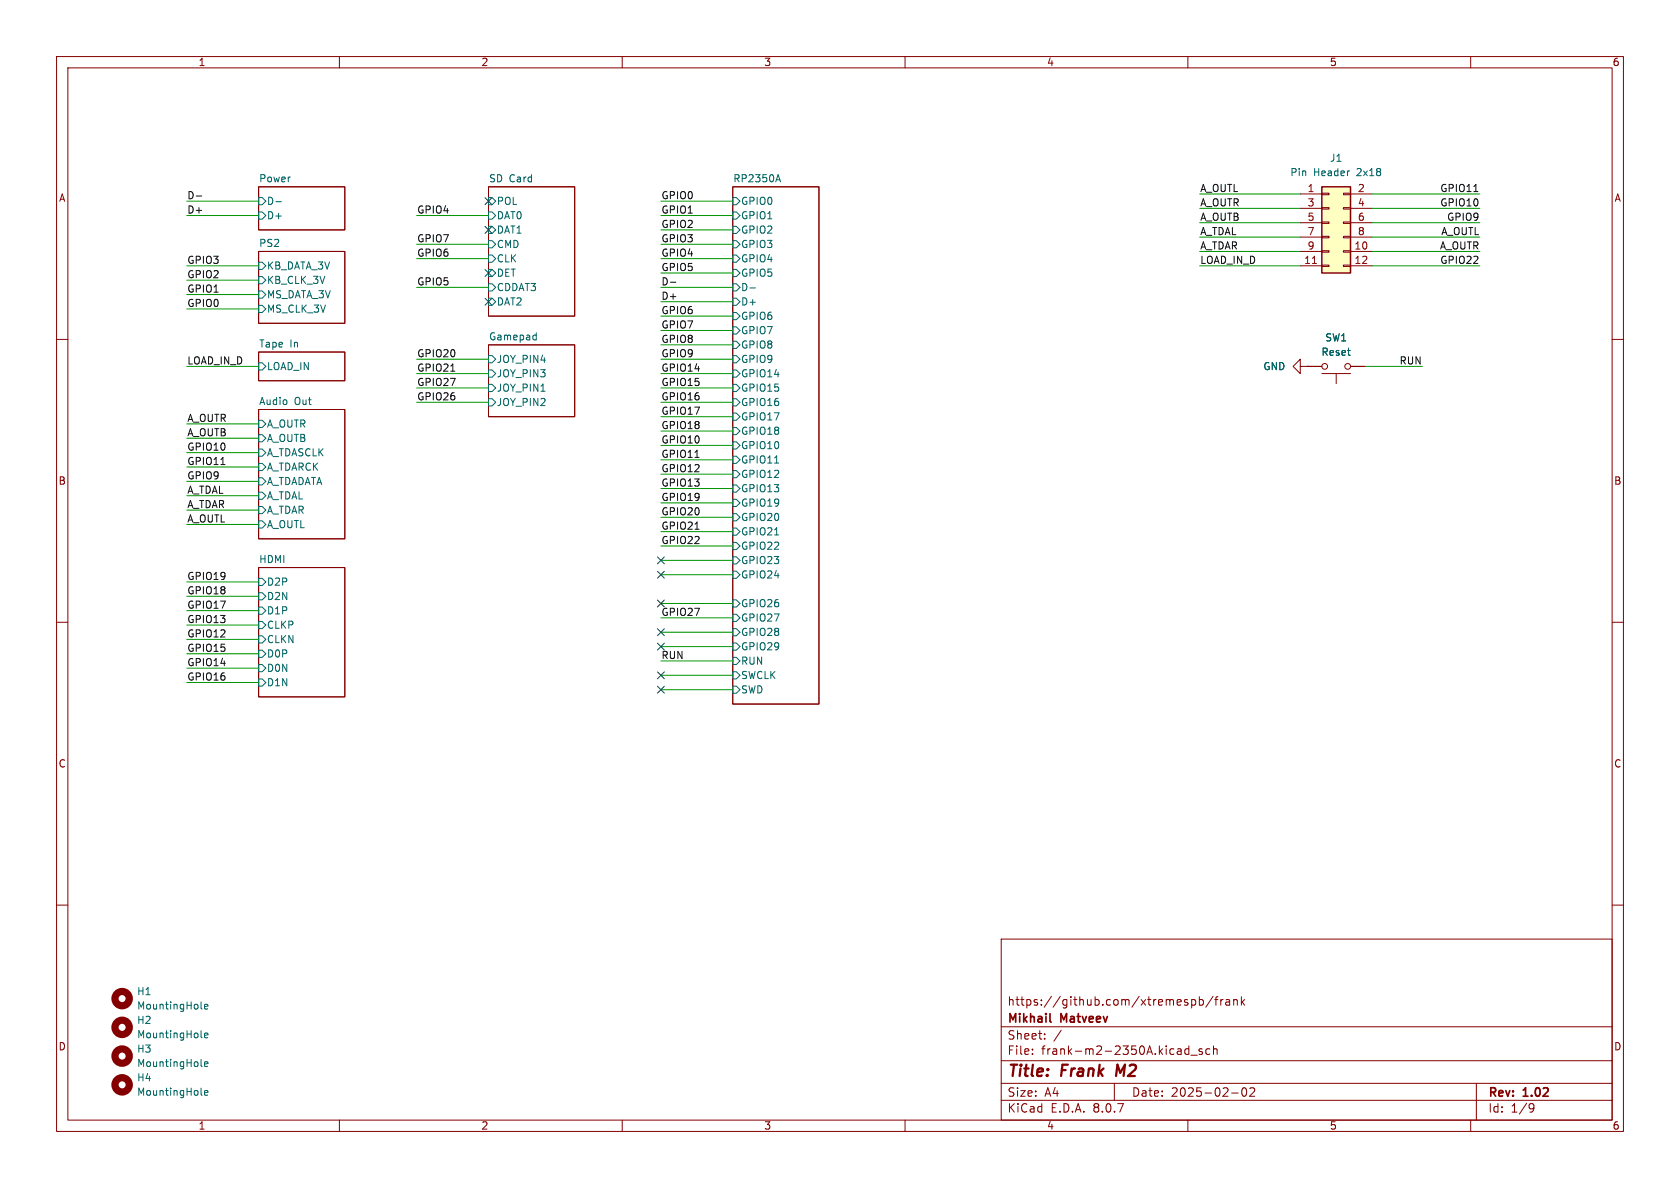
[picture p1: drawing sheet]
<svg xmlns="http://www.w3.org/2000/svg" width="297mm" height="210mm" viewBox="0 0 297 210" stroke-linecap="round" stroke-linejoin="round" font-family="sans-serif">
<g fill="none" stroke="#840000" stroke-width=".18">
<path d="M10 10h277v190h-277zM12 12h273v186h-273zM60 10v2M110 10v2M160 10v2M210 10v2M260 10v2M45.7 33h15.3v7.6h-15.3zM86.4 33h15.2v22.9h-15.2zM129.5 33h15.3v91.5h-15.3zM45.7 44.5h15.3v12.7h-15.3zM10 60h2"/>
<path d="M45.7 62.2h15.3v5.1h-15.3zM45.7 72.4h15.3v22.9h-15.3zM86.4 61h15.2v12.7h-15.2zM229.9 64.8v-1.3l-1.3 1.3 1.3 1.2v-1.2h1.2M231.1 64.8h.1M231.1 64.8h2.6M233.7 66h5.1M236.2 66v1.8M238.8 64.8h2.5M285 60h2M10 110h2M45.7 100.3h15.3v22.9h-15.3z"/>
<path d="M285 110h2M10 160h2M177 166h108v32h-108zM210.7 176.8l.4-.1 .3 .3v.4l-.2 .2h-.5M212 176.8l.5-.1 .2 .3v.4l-.1 .2h-.6M212 176.2v1.5M214.5 176.1l-1.3 2M214.7 176.7h.6M215.3 176.2l-.3 .2v1.3M215.8 176.7v1M216.2 176.7l-.2 .1-.2 .2M216.7 176.8h.6l.1 .9"/>
<path d="M217.4 177.1h-.5a.29 .29 0 0 0-.2 .3 .29 .29 0 0 0 .2 .3l.5-.1M218.1 176.8l.2-.1 .4 .1v.9M218.1 176.7v1M219.5 176.2v1.5M219.6 177.1l.4 .6M220 176.7l-.5 .6M285 160h2M60 198v2M110 198v2M160 198v2M177 194.5h108M177 191.5h108"/>
<path d="M177 187.5h108M177 181.5h108M182.5 186.3v.1M182.5 185.5v.1M184.7 183.6v.1M184.7 182.8v.1M187.6 182.1l-1.3 2M197 191.5v3M209.5 186.1l.2 .3 .5-.1M210 198v2M210.2 184.9v1.5M210.2 185.5l-.5-.1-.2 .3"/>
<path d="M210.5 186.5h1.2M212.5 185.5l-.3-.1-.2 .2v.2l.5 .2v.3h-.5M213.9 185.5l-.4-.1-.3 .3v.4l.1 .2h.6M214.5 185.5l.2-.1 .4 .1 .1 .9M214.5 184.9v1.5M217.7 193.2h1.2M219.7 192.4l.2-.1a.81 .81 0 0 1 .6 .6 .81 .81 0 0 1-.3 .8l-.2 .1a.81 .81 0 0 1-.3-1.4zM221 192.4l.5-.1 .2 .1 .1 .3-.9 1.1h.9M260 198v2M261 191.5v6.5M270.6 195.1l.5 .1a.99 .99 0 0 1-.4 1.4h-.2M271.2 195.7l-.3 .3h-.3"/>
<circle cx="234.2" cy="64.8" r=".51"/>
<circle cx="238.3" cy="64.8" r=".51"/>
</g>
<path d="M197.6 188.2l-.3 2" fill="none" stroke="#840000" stroke-width=".4"/>
<path d="M185.6 180.5l.2 .2" fill="none" stroke="#840000" stroke-width=".3"/>
<g fill="none" stroke="#006464" stroke-width=".18">
<path d="M45.7 34.9h.7l.6 .7-.6 .6h-.7zM45.7 37.5h.7l.6 .6-.6 .6h-.7zM48.8 35.7h.9M86.4 34.9h.6l.6 .7-.6 .6h-.6zM86.4 37.5h.6l.6 .6-.6 .6h-.6zM129.5 34.9h.7l.6 .7-.6 .6h-.7zM129.5 37.5h.7l.6 .6-.6 .6h-.7zM137.3 31.8h.6M137.6 30.9l.4 1.2M45.7 46.4h.7l.6 .6-.6 .6h-.7zM45.7 48.9h.7l.6 .6-.6 .7h-.7zM45.7 51.4h.7l.6 .7-.6 .6h-.7z"/>
<path d="M45.7 54h.7l.6 .6-.6 .6h-.7zM86.4 40h.6l.6 .6-.6 .7h-.6zM86.4 42.5h.6l.6 .7-.6 .6h-.6zM86.4 45.1h.6l.6 .6-.6 .7h-.6zM86.4 47.6h.6l.6 .7-.6 .6h-.6zM86.4 50.2h.6l.6 .6-.6 .6h-.6zM86.4 52.7h.6l.6 .6-.6 .7h-.6zM94.4 59.2l.4 .1M94.8 58.8v1.3M129.5 40h.7l.6 .6-.6 .7h-.7zM129.5 42.5h.7l.6 .7-.6 .6h-.7zM129.5 45.1h.7l.6 .6-.6 .7h-.7z"/>
<path d="M129.5 47.6h.7l.6 .7-.6 .6h-.7zM129.5 50.2h.7l.6 .6-.6 .6h-.7zM129.5 52.7h.7l.6 .6-.6 .7h-.7zM129.5 55.2h.7l.6 .7-.6 .6h-.7zM129.5 57.8h.7l.6 .6-.6 .7h-.7zM132.6 50.9h1M45.7 64.1h.7l.6 .7-.6 .6h-.7zM45.7 74.3h.7l.6 .6-.6 .7h-.7zM45.7 76.8h.7l.6 .7-.6 .6h-.7zM45.7 79.4h.7l.6 .6-.6 .6h-.7zM86.4 62.9h.6l.6 .6-.6 .6h-.6zM86.4 65.4h.6l.6 .6-.6 .7h-.6z"/>
<path d="M86.4 67.9h.6l.6 .7-.6 .6h-.6zM86.4 70.5h.6l.6 .6-.6 .7h-.6zM94.8 60l-.4 .1M95.6 69.2h.8M129.5 60.3h.7l.6 .7-.6 .6h-.7zM129.5 62.9h.7l.6 .6-.6 .6h-.7zM129.5 65.4h.7l.6 .6-.6 .7h-.7zM129.5 67.9h.7l.6 .7-.6 .6h-.7zM129.5 70.5h.7l.6 .6-.6 .7h-.7zM129.5 73h.7l.6 .7-.6 .6h-.7zM129.5 75.6h.7l.6 .6-.6 .6h-.7zM129.5 78.1h.7l.6 .6-.6 .7h-.7z"/>
<path d="M45.7 81.9h.7l.6 .7-.6 .6h-.7zM45.7 84.5h.7l.6 .6-.6 .6h-.7zM45.7 87h.7l.6 .6-.6 .7h-.7zM45.7 89.5h.7l.6 .7-.6 .6h-.7zM45.7 92.1h.7l.6 .6-.6 .6h-.7zM129.5 80.6h.7l.6 .7-.6 .6h-.7zM129.5 83.2h.7l.6 .6-.6 .7h-.7zM129.5 85.7h.7l.6 .7-.6 .6h-.7zM129.5 88.3h.7l.6 .6-.6 .6h-.7zM129.5 90.8h.7l.6 .6-.6 .7h-.7zM129.5 93.3h.7l.6 .7-.6 .6h-.7zM129.5 95.9h.7l.6 .6-.6 .7h-.7z"/>
<path d="M129.5 98.4h.7l.6 .7-.6 .6h-.7zM136.9 81.9h.8M136.9 94.6h.8M45.7 102.2h.7l.6 .7-.6 .6h-.7zM45.7 104.8h.7l.6 .6-.6 .6h-.7zM45.7 107.3h.7l.6 .7-.6 .6h-.7zM45.7 109.9h.7l.6 .6-.6 .6h-.7zM45.7 112.4h.7l.6 .6-.6 .7h-.7zM45.7 114.9h.7l.6 .7-.6 .6h-.7zM45.7 117.5h.7l.6 .6-.6 .6h-.7zM129.5 101h.7l.6 .6-.6 .6h-.7zM129.5 106h.7l.6 .7-.6 .6h-.7z"/>
<path d="M129.5 108.6h.7l.6 .6-.6 .7h-.7zM129.5 111.1h.7l.6 .7-.6 .6h-.7zM129.5 113.7h.7l.6 .6-.6 .6h-.7zM129.5 116.2h.7l.6 .6-.6 .7h-.7zM129.5 118.7h.7l.6 .7-.6 .6h-.7zM45.7 120h.7l.6 .7-.6 .6h-.7zM129.5 121.3h.7l.6 .6-.6 .7h-.7z"/>
</g>
<path d="M233.7 33h5.1v15.3h-5.1z" fill="#ffffc2"/>
<g fill="none" stroke="#840000" stroke-width=".18">
<path d="M229.9 34.3h3.8M229.9 36.8h3.8M229.9 39.4h3.8M233.7 39.2h1.2v.3h-1.2zM233.7 36.7h1.2v.3h-1.2zM233.7 34.2h1.2v.2h-1.2zM237.5 39.2h1.3v.3h-1.3zM237.5 36.7h1.3v.3h-1.3zM237.5 34.2h1.3v.2h-1.3zM238.8 34.3h3.8M238.8 36.8h3.8M238.8 39.4h3.8"/>
<path d="M229.9 44.5h3.8M229.9 47h3.8M229.9 41.9h3.8M233.7 46.9h1.2v.2h-1.2zM233.7 44.3h1.2v.3h-1.2zM233.7 41.8h1.2v.2h-1.2zM237.5 46.9h1.3v.2h-1.3zM237.5 44.3h1.3v.3h-1.3zM237.5 41.8h1.3v.2h-1.3zM238.8 44.5h3.8M238.8 47h3.8M238.8 41.9h3.8"/>
<path d="M231.1 64.8h.1M231.1 64.8h2.6M238.8 64.8h2.5"/>
</g>
<path d="M233.7 33h5.1v15.3h-5.1z" fill="none" stroke="#840000" stroke-width=".25"/>
<path d="M232 46.6h.7" fill="none" stroke="#a90000" stroke-width=".18"/>
<g fill="none" stroke="#840000" stroke-width="1.3">
<circle cx="21.6" cy="176.5" r="1.27"/>
<circle cx="21.6" cy="186.7" r="1.27"/>
<circle cx="21.6" cy="191.8" r="1.27"/>
<circle cx="21.6" cy="181.6" r="1.27"/>
</g>
<path d="M35.5 178.2l.2 .2M36.2 178l.6-.2-.1-.2-.4-.1-.1 .2v.6h.5M35.5 188.4l.2 .1M35.5 193.4l.2 .2M35.5 183.3l.2 .2M36.2 183l.6-.1-.1-.2-.4-.1-.1 .2v.6h.5M36.2 188.1l.6-.1-.1-.2-.4-.1-.1 .2v.6h.5M36.2 193.2l.6-.1-.1-.3h-.4l-.1 .2v.6h.5" fill="none" stroke="#006464" stroke-width=".18"/>
<path d="M34.7 34.7h1M260.6 33.9h.7M118.5 49.9h1M79.7 65.6h.7M39 82.1h.8M122.9 93.6h.7M122.9 80.9h.7" fill="none" stroke="#0f0f0f" stroke-width=".18"/>
<g fill="none" stroke="#009600" stroke-width=".18">
<path d="M33 38.1h12.7M33 35.6h12.7M73.7 38.1h12.7M116.8 38.1h12.7M116.8 35.6h12.7M212.1 34.3h17.8M212.1 39.4h17.8M212.1 36.8h17.8M242.6 34.3h19M242.6 39.4h19M242.6 36.8h19M33 47h12.7"/>
<path d="M33 49.5h12.7M33 52.1h12.7M33 54.6h12.7M73.7 43.2h12.7M73.7 50.8h12.7M73.7 45.7h12.7M116.8 43.2h12.7M116.8 50.8h12.7M116.8 45.7h12.7M116.8 40.6h12.7M116.8 55.9h12.7M116.8 58.4h12.7"/>
<path d="M116.8 53.3h12.7M116.8 48.3h12.7M212.1 41.9h17.8M212.1 44.5h17.8M212.1 47h17.8M242.6 41.9h19M242.6 44.5h19M242.6 47h19M33 64.8h12.7M33 77.5h12.7M33 74.9h12.7M73.7 71.1h12.7"/>
<path d="M73.7 66h12.7M73.7 68.6h12.7M73.7 63.5h12.7M116.8 73.7h12.7M116.8 78.7h12.7M116.8 76.2h12.7M116.8 71.1h12.7M116.8 61h12.7M116.8 66h12.7M116.8 68.6h12.7M116.8 63.5h12.7M241.3 64.8h10.2"/>
<path d="M33 92.7h12.7M33 87.6h12.7M33 85.1h12.7M33 90.2h12.7M33 80h12.7M33 82.6h12.7M116.8 88.9h12.7M116.8 94h12.7M116.8 91.4h12.7M116.8 83.8h12.7M116.8 86.4h12.7M116.8 81.3h12.7"/>
<path d="M116.8 99.1h12.7M116.8 96.5h12.7M33 113h12.7M33 118.1h12.7M33 115.6h12.7M33 105.4h12.7M33 110.5h12.7M33 108h12.7M33 102.9h12.7M116.8 111.8h12.7M116.8 119.4h12.7M116.8 116.8h12.7"/>
<path d="M116.8 114.3h12.7M116.8 109.2h12.7M116.8 106.7h12.7M116.8 101.6h12.7M33 120.7h12.7M116.8 121.9h12.7"/>
</g>
<g fill="none" stroke="#000084" stroke-width=".18">
<path d="M85.8 35l1.2 1.2M87 35l-1.2 1.2M85.8 52.7l1.2 1.2M85.8 47.7l1.2 1.2M85.8 40l1.2 1.2M87 52.7l-1.2 1.2M87 47.7l-1.2 1.2M87 40l-1.2 1.2M116.2 98.5l1.2 1.2M117.4 98.5l-1.2 1.2M116.2 101l1.2 1.2M116.2 111.2l1.2 1.2"/>
<path d="M116.2 113.7l1.2 1.2M116.2 106.1l1.2 1.2M116.2 118.8l1.2 1.2M117.4 101l-1.2 1.2M117.4 111.2l-1.2 1.2M117.4 113.7l-1.2 1.2M117.4 106.1l-1.2 1.2M117.4 118.8l-1.2 1.2M116.2 121.3l1.2 1.2M117.4 121.3l-1.2 1.2"/>
</g>
<g font-size="2.8" fill="#840000">
<text x="178" y="190.9">Title:</text>
<text x="187.7" y="190.9">Frank</text>
<text x="198.2" y="190.9">M2</text>
</g>
<g font-size="2.1" fill="#840000">
<text x="178" y="178">https://github.com/xtremespb/frank</text>
<text x="178" y="184">Sheet:</text>
<text x="178" y="181.2">Mikhail</text>
<text x="187.6" y="181.2">Matveev</text>
<text x="178" y="186.7">File:</text>
<text x="184.1" y="186.7">frank-m2-2350A.kicad_sch</text>
<text x="178" y="196.9">KiCad</text>
<text x="178" y="194.1">Size:</text>
<text x="184.7" y="194.1">A4</text>
<text x="185.7" y="196.9">E.D.A.</text>
<text x="193.3" y="196.9">8.0.7</text>
<text x="200" y="194.1">Date:</text>
<text x="207" y="194.1">2025-02-02</text>
<text x="263" y="194.3">Rev:</text>
<text x="263" y="196.9">Id:</text>
<text x="267.1" y="196.9">1/9</text>
<text x="269.4" y="194.3">1.02</text>
</g>
<g font-size="1.8" fill="#840000">
<text x="35" y="11.9">1</text>
<text x="85" y="11.9">2</text>
<text x="135" y="11.9">3</text>
<text x="185" y="11.9">4</text>
<text x="235" y="11.9">5</text>
<text x="285" y="11.9">6</text>
<text x="10.3" y="35.9">A</text>
<text x="285.3" y="35.9">A</text>
<text x="10.3" y="85.9">B</text>
<text x="285.3" y="85.9">B</text>
<text x="10.3" y="135.9">C</text>
<text x="285.3" y="135.9">C</text>
<text x="10.3" y="185.9">D</text>
<text x="285.3" y="185.9">D</text>
<text x="35" y="199.9">1</text>
<text x="85" y="199.9">2</text>
<text x="135" y="199.9">3</text>
<text x="185" y="199.9">4</text>
<text x="235" y="199.9">5</text>
<text x="285" y="199.9">6</text>
</g>
<g font-size="1.8" fill="#006464">
<text x="235" y="28.8">J1</text>
<text x="45.7" y="32.3">Power</text>
<text x="86.4" y="32.3">SD Card</text>
<text x="129.5" y="32.3">RP2350A</text>
<text x="228" y="31.3">Pin</text>
<text x="232.2" y="31.3">Header</text>
<text x="240" y="31.3">2x18</text>
<text x="47.1" y="36.4">D-</text>
<text x="47.1" y="39">D+</text>
<text x="87.7" y="36.4">POL</text>
<text x="87.7" y="39">DAT0</text>
<text x="87.7" y="41.5">DAT1</text>
<text x="130.9" y="36.4">GPIO0</text>
<text x="130.9" y="39">GPIO1</text>
<text x="130.9" y="41.5">GPIO2</text>
<text x="45.7" y="43.7">PS2</text>
<text x="47.1" y="47.9">KB_DATA_3V</text>
<text x="87.7" y="44">CMD</text>
<text x="87.7" y="46.6">CLK</text>
<text x="130.9" y="44">GPIO3</text>
<text x="130.9" y="46.6">GPIO4</text>
<text x="47.1" y="50.4">KB_CLK_3V</text>
<text x="47.1" y="52.9">MS_DATA_3V</text>
<text x="87.7" y="49.1">DET</text>
<text x="87.7" y="51.7">CDDAT3</text>
<text x="130.9" y="49.1">GPIO5</text>
<text x="130.9" y="51.7">D-</text>
<text x="47.1" y="55.5">MS_CLK_3V</text>
<text x="87.7" y="54.2">DAT2</text>
<text x="130.9" y="54.2">D+</text>
<text x="130.9" y="56.7">GPIO6</text>
<text x="130.9" y="59.3">GPIO7</text>
<text x="45.7" y="61.5">Tape</text>
<text x="47.1" y="65.6">LOAD_IN</text>
<text x="51.2" y="61.5">In</text>
<text x="86.4" y="60.2">Gamepad</text>
<text x="87.7" y="64.4">JOY_PIN4</text>
<text x="130.9" y="61.8">GPIO8</text>
<text x="130.9" y="64.4">GPIO9</text>
<text x="223.2" y="65.6">GND</text>
<text x="233.5" y="63.1">Reset</text>
<text x="234.2" y="60.6">SW1</text>
<text x="45.7" y="71.7">Audio</text>
<text x="52" y="71.7">Out</text>
<text x="87.7" y="66.9">JOY_PIN3</text>
<text x="87.7" y="69.4">JOY_PIN1</text>
<text x="87.7" y="72">JOY_PIN2</text>
<text x="130.9" y="66.9">GPIO14</text>
<text x="130.9" y="69.4">GPIO15</text>
<text x="130.9" y="72">GPIO16</text>
<text x="47.1" y="75.8">A_OUTR</text>
<text x="130.9" y="74.5">GPIO17</text>
<text x="130.9" y="77.1">GPIO18</text>
<text x="47.1" y="78.3">A_OUTB</text>
<text x="47.1" y="80.9">A_TDASCLK</text>
<text x="47.1" y="83.4">A_TDARCK</text>
<text x="130.9" y="79.6">GPIO10</text>
<text x="130.9" y="82.1">GPIO11</text>
<text x="47.1" y="86">A_TDADATA</text>
<text x="47.1" y="88.5">A_TDAL</text>
<text x="130.9" y="84.7">GPIO12</text>
<text x="130.9" y="87.2">GPIO13</text>
<text x="130.9" y="89.8">GPIO19</text>
<text x="47.1" y="91">A_TDAR</text>
<text x="47.1" y="93.6">A_OUTL</text>
<text x="130.9" y="92.3">GPIO20</text>
<text x="130.9" y="94.8">GPIO21</text>
<text x="45.7" y="99.6">HDMI</text>
<text x="130.9" y="97.4">GPIO22</text>
<text x="130.9" y="99.9">GPIO23</text>
<text x="47.1" y="103.7">D2P</text>
<text x="47.1" y="106.3">D2N</text>
<text x="130.9" y="102.5">GPIO24</text>
<text x="130.9" y="107.5">GPIO26</text>
<text x="47.1" y="108.8">D1P</text>
<text x="47.1" y="111.4">CLKP</text>
<text x="47.1" y="113.9">CLKN</text>
<text x="130.9" y="110.1">GPIO27</text>
<text x="130.9" y="112.6">GPIO28</text>
<text x="47.1" y="116.4">D0P</text>
<text x="47.1" y="119">D0N</text>
<text x="130.9" y="115.2">GPIO29</text>
<text x="130.9" y="117.7">RUN</text>
<text x="47.1" y="121.5">D1N</text>
<text x="130.9" y="120.2">SWCLK</text>
<text x="130.9" y="122.8">SWD</text>
<text x="24.1" y="176.1">H1</text>
<text x="24.1" y="178.7">MountingHole</text>
<text x="24.1" y="181.2">H2</text>
<text x="24.1" y="183.7">MountingHole</text>
<text x="24.1" y="186.3">H3</text>
<text x="24.1" y="188.8">MountingHole</text>
<text x="24.1" y="191.4">H4</text>
<text x="24.1" y="193.9">MountingHole</text>
</g>
<g font-size="1.8" fill="#0f0f0f">
<text x="33" y="35.3">D-</text>
<text x="116.8" y="35.3">GPIO0</text>
<text x="212.1" y="34">A_OUTL</text>
<text x="254.5" y="34">GPIO11</text>
<text x="33" y="37.8">D+</text>
<text x="73.7" y="37.8">GPIO4</text>
<text x="116.8" y="40.4">GPIO2</text>
<text x="116.8" y="37.8">GPIO1</text>
<text x="212.1" y="41.6">A_TDAL</text>
<text x="212.1" y="39.1">A_OUTB</text>
<text x="212.1" y="36.6">A_OUTR</text>
<text x="254.5" y="36.6">GPIO10</text>
<text x="254.7" y="41.6">A_OUTL</text>
<text x="255.7" y="39.1">GPIO9</text>
<text x="33" y="46.7">GPIO3</text>
<text x="73.7" y="45.5">GPIO6</text>
<text x="73.7" y="42.9">GPIO7</text>
<text x="116.8" y="42.9">GPIO3</text>
<text x="116.8" y="45.5">GPIO4</text>
<text x="116.8" y="48">GPIO5</text>
<text x="212.1" y="44.2">A_TDAR</text>
<text x="212.1" y="46.7">LOAD_IN_D</text>
<text x="254.5" y="44.2">A_OUTR</text>
<text x="254.5" y="46.7">GPIO22</text>
<text x="33" y="49.3">GPIO2</text>
<text x="33" y="51.8">GPIO1</text>
<text x="73.7" y="50.5">GPIO5</text>
<text x="116.8" y="50.5">D-</text>
<text x="116.8" y="53.1">D+</text>
<text x="33" y="54.3">GPIO0</text>
<text x="116.8" y="55.6">GPIO6</text>
<text x="116.8" y="58.2">GPIO7</text>
<text x="33" y="64.5">LOAD_IN_D</text>
<text x="73.7" y="65.8">GPIO21</text>
<text x="73.7" y="63.2">GPIO20</text>
<text x="116.8" y="63.2">GPIO9</text>
<text x="116.8" y="60.7">GPIO8</text>
<text x="116.8" y="65.8">GPIO14</text>
<text x="247.3" y="64.5">RUN</text>
<text x="73.7" y="70.9">GPIO26</text>
<text x="73.7" y="68.3">GPIO27</text>
<text x="116.8" y="70.9">GPIO16</text>
<text x="116.8" y="68.3">GPIO15</text>
<text x="33" y="77.2">A_OUTB</text>
<text x="33" y="74.7">A_OUTR</text>
<text x="116.8" y="75.9">GPIO18</text>
<text x="116.8" y="73.4">GPIO17</text>
<text x="33" y="82.3">GPIO11</text>
<text x="33" y="79.7">GPIO10</text>
<text x="116.8" y="83.6">GPIO12</text>
<text x="116.8" y="81">GPIO11</text>
<text x="116.8" y="78.5">GPIO10</text>
<text x="33" y="87.4">A_TDAL</text>
<text x="33" y="84.8">GPIO9</text>
<text x="33" y="89.9">A_TDAR</text>
<text x="116.8" y="86.1">GPIO13</text>
<text x="116.8" y="88.6">GPIO19</text>
<text x="33" y="92.4">A_OUTL</text>
<text x="116.8" y="93.7">GPIO21</text>
<text x="116.8" y="91.2">GPIO20</text>
<text x="116.8" y="96.3">GPIO22</text>
<text x="33" y="107.7">GPIO17</text>
<text x="33" y="105.1">GPIO18</text>
<text x="33" y="102.6">GPIO19</text>
<text x="33" y="110.2">GPIO13</text>
<text x="33" y="112.8">GPIO12</text>
<text x="116.8" y="109">GPIO27</text>
<text x="33" y="117.8">GPIO14</text>
<text x="33" y="115.3">GPIO15</text>
<text x="116.8" y="116.6">RUN</text>
<text x="33" y="120.4">GPIO16</text>
</g>
<g font-size="1.8" fill="#a90000">
<text x="231.1" y="34">1</text>
<text x="240" y="34">2</text>
<text x="231.1" y="36.6">3</text>
<text x="231.1" y="39.1">5</text>
<text x="231.1" y="41.7">7</text>
<text x="240" y="36.6">4</text>
<text x="240" y="39.1">6</text>
<text x="240" y="41.7">8</text>
<text x="230.5" y="46.7">11</text>
<text x="231.1" y="44.2">9</text>
<text x="239.4" y="44.2">10</text>
<text x="239.4" y="46.7">12</text>
</g>
</svg>
